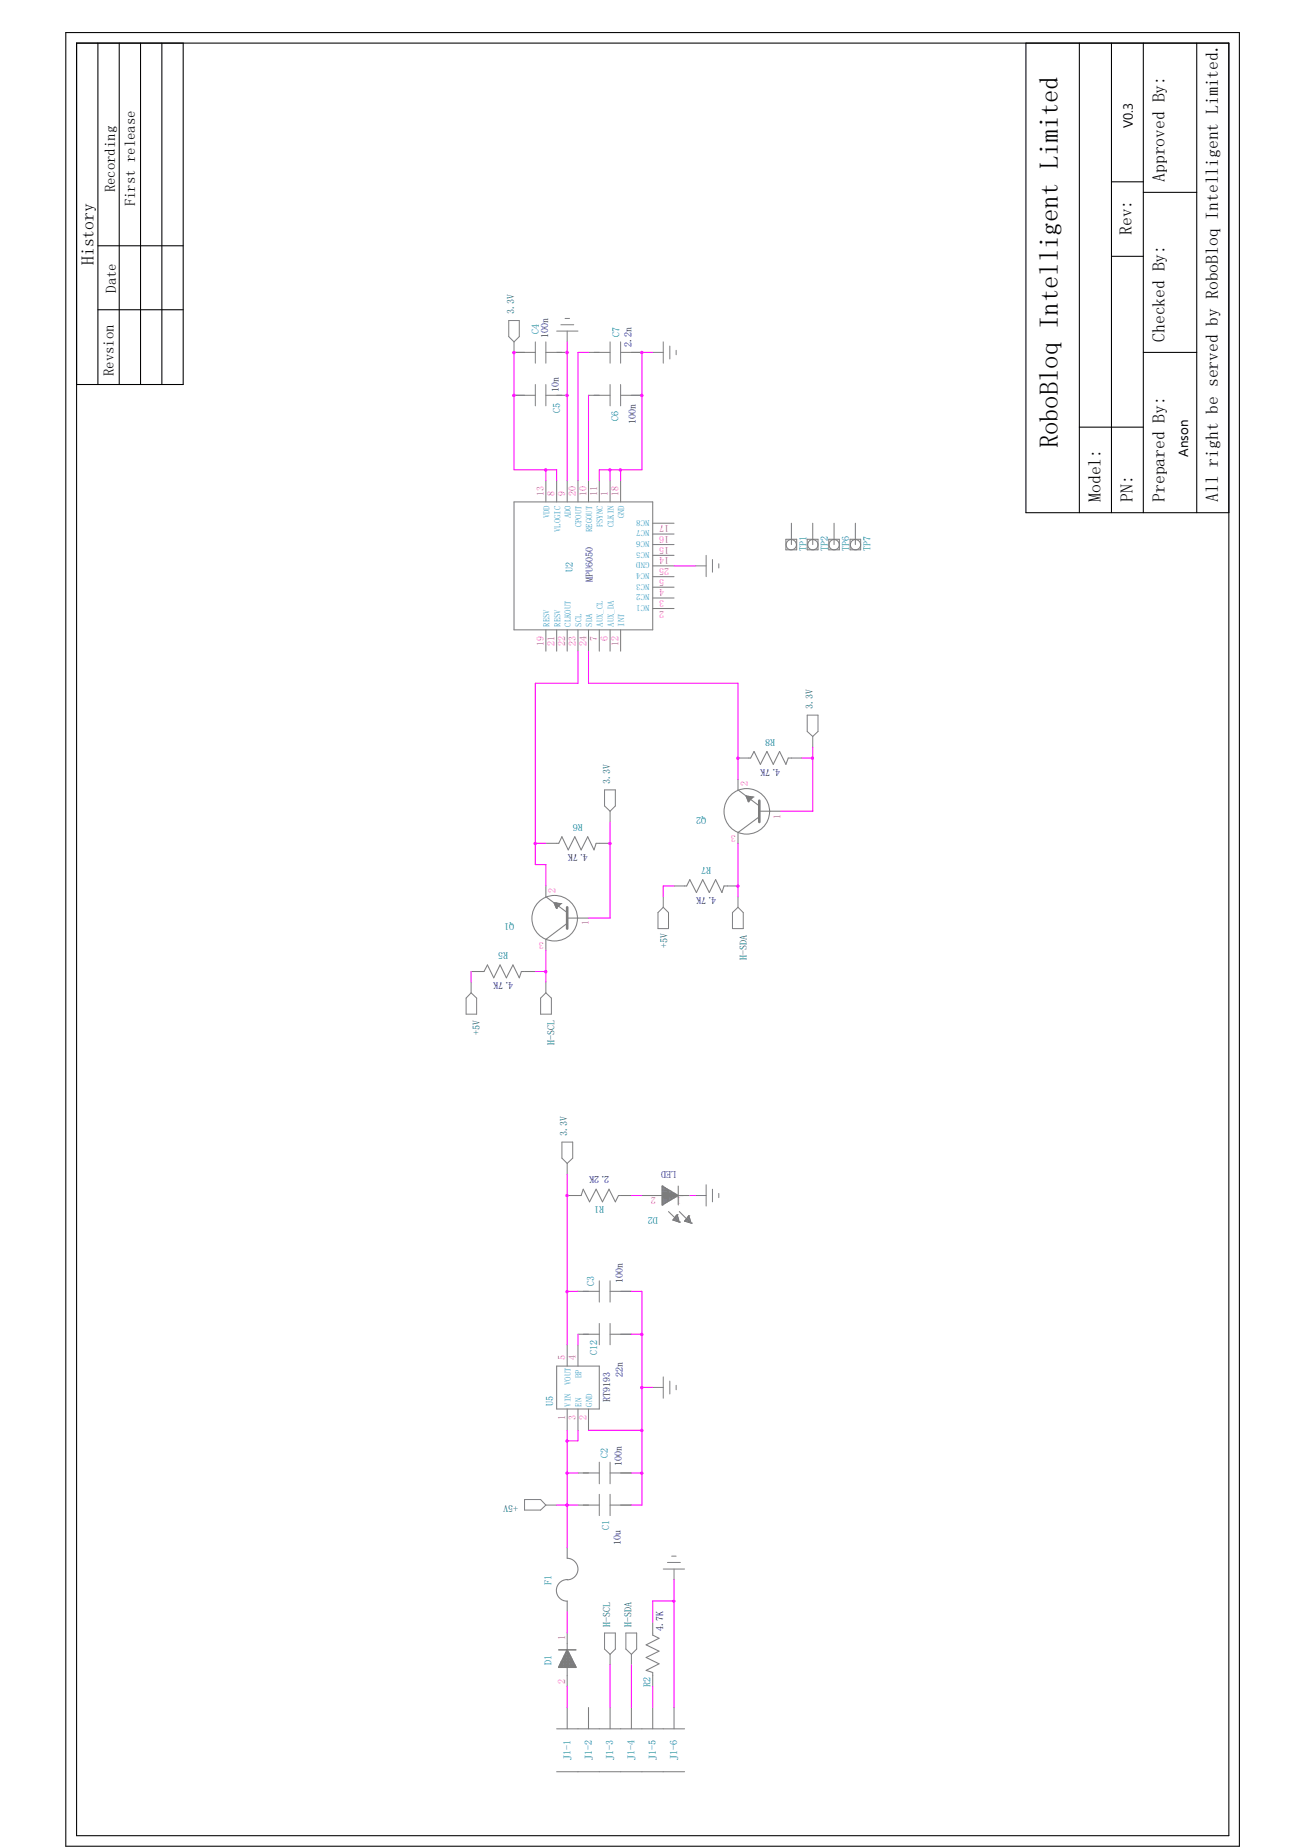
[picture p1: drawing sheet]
<svg xmlns="http://www.w3.org/2000/svg" width="210mm" height="297mm" viewBox="0 0 210 297" stroke-linecap="round" stroke-linejoin="round" font-family="sans-serif">
<g fill="none" stroke="#7f7f7f" stroke-width=".17">
<path d="M82.7 56.7h3.4M87.8 56.7h3.4M94.7 56.7h3.4M99.8 56.7h3.5M82.7 63.6h3.4M87.8 77.3v3.4M87.8 63.6h3.4M89.5 77.3v3.4M91.2 77.3v3.4M93 77.3v3.4M94.7 77.3v3.4M94.7 63.6h3.4"/>
<path d="M96.4 77.3v3.4M98.1 77.3v3.4M99.8 77.3v3.4M99.8 63.6h3.5M82.7 80.7h22.3v20.6h-22.3zM105 96.2h3.4M105 92.7h3.4M105 94.4h3.4M105 97.9h3.4M105 87.6h3.4M105 89.3h3.4M105 91h3.4"/>
<path d="M105 84.1h3.4M105 85.9h3.4M126.4 86.7h1.7v1.7h-1.7zM127.3 84.1v3.5M129.8 86.7h1.8v1.7h-1.8zM130.7 84.1v3.5M133.3 86.7h1.7v1.7h-1.7zM134.2 84.1v3.5M136.7 86.7h1.7v1.7h-1.7zM137.6 84.1v3.5M87.8 101.3v3.4M89.5 101.3v3.4"/>
<path d="M91.2 101.3v3.4M93 101.3v3.4M94.7 101.3v3.4M96.4 101.3v3.4M98.1 101.3v3.4M99.8 101.3v3.4M87.8 135.6h2.1l.5-1 1 2.1 1.1-2.1 1 2.1 1-2.1 1 2.1 .4-1.1h2.2M118.7 125.3v1.7l3.4 2.6M118.7 121.9h2l.6-1 1 2 1.1-2 1 2 1-2 1 2 .4-1h2.2M120 128.1h.4M120.1 128v.2M120.1 128.3h1"/>
<path d="M120.1 128.4h.8M120.2 128v.6h.5M120.3 128.8h.3M120.4 128.9h.1M120.4 128v.9M120.6 128.1v.6M120.7 128.1v.5M120.9 128.1v.3M121.1 128.2h.1M121.1 128.2l-.7 .7M121.1 128.2l-1.1-.2 .4 .9M122.1 131.3l-3.4 2.6v1.7"/>
<path d="M122.1 130.5h3.5M75.8 156.2h2.1l.5-1 1 2.1 1-2.1 1 2.1 1.1-2.1 1 2.1 .4-1.1h2.2M87.8 142.5v1.7l3.4 2.6M89.1 145.2h.4M89.2 145.2v.1M89.2 145.4h1M89.2 145.6h.8M89.3 145.7h.5M89.4 145.2v.6M89.4 145.9h.3M89.5 146.1h.1M89.5 145.2v.9"/>
<path d="M89.7 145.2v.7M89.9 145.3v.4M90 145.3v.2M90.2 145.3h.1M90.2 145.3l-.7 .8M90.2 145.3l-1.1-.1 .4 .9M91.2 148.5l-3.4 2.6v1.7M91.2 147.6h3.5M108.4 142.5h2l.6-1 1 2 1-2 1.1 2 1-2 1 2 .4-1h2.2M91.2 192.3h2.3l.3-1 1 2 1.1-2 1 2 1.1-2 1 2 .5-1h2.1M103.3 192.3h7.7M106.5 190.7h.1"/>
<path d="M106.5 193.8h.1M106.5 190.7v3.1M106.5 190.7l2.6 1.6M106.5 191.8h1.7v1h-1.7M106.5 191.5h1.4v1.5M106.5 191.3h.9v2h-.9M106.5 192.1h2.3M106.5 191.9h2M106.5 191.4h1.2M106.5 191h.6M106.5 190.9h.3M106.5 193.6h.3"/>
<path d="M106.5 193.5h.6M106.5 193.1h1.2M106.5 192.9h1.4M106.5 192.6h2M106.5 192.4h2.3M106.7 190.8v2.9M106.8 190.9v2.7M107 191v2.5M107.2 191.1v2.3M107.5 191.3v1.9M107.5 194.8l1.8 1.7M107.7 191.4v1.7"/>
<path d="M108 191.6v1.3M108.2 196.2h.1M108.2 196.2l1.1 .3M108.2 196.2h1M108.4 196h.7M108.4 191.8v.9M108.4 196v.2M108.5 195.9h.6M108.6 191.9v.7M108.6 195.7v.6M108.6 195.7h.4M108.8 192.1v.4"/>
<path d="M108.8 195.5v.9h.4M108.8 195.5l-.6 .7M108.8 195.5h.2M108.9 195.4h.1M108.9 192.1v.3M108.9 195.4v1M108.9 195.4l-.1 .1M108.9 195.4l.4 1.1M109.1 192.3h.1M109.1 190.7v3.1M109.1 195.9v.6M109.1 192.3l-2.6 1.5"/>
<path d="M109.3 196.5h.1M109.3 194.8l1.7 1.7M110.1 196.4h.1M110.1 196.4h.9M110.1 196.4l1.1 .3M110.3 196.2h.7M110.3 196.2v.2M110.4 196h.6v.6M110.4 196v.5M110.5 195.9h.4M110.7 195.7h.1M110.7 195.7l-.6 .7"/>
<path d="M110.7 195.7v.8h.4M110.8 195.5h.1M110.8 195.5l-.1 .2M110.8 195.5l.4 1.2M110.8 195.5v1.1M111.2 196.7h.1M89.5 219.7h6.9v6.9h-6.9zM91.2 216.3v3.4M93 207.7h3.4M93 216.3v3.4M93 214.6h3.4M98.1 207.7h3.5"/>
<path d="M98.1 214.6h3.5M91.2 226.6v3.4M93 236.9h3.4M93 226.6v3.4M94.7 226.6v3.4M98.1 236.9h3.5M91.2 248.9v1.7a1.71 1.71 0 0 1 1.8 1.7 1.71 1.71 0 0 1-1.8 1.7 1.74 1.74 0 0 0-1.7 1.8 1.74 1.74 0 0 0 1.7 1.7M91.2 257.5v1.7M93 242.1h3.4M98.1 242.1h3.5M89.5 278h20.6M91.2 262.6v2.7"/>
<path d="M91.2 268.1v3.1M91.2 274.6v3.4M94.7 274.6v3.4M98.1 274.6v3.4M101.6 274.6v3.4M105 260.9v2.1l1 .5-2.1 1 2.1 1-2.1 1.1 2.1 1-2.1 1 1.1 .4v2.2M105 274.6v3.4M108.4 274.6v3.4M89.5 284.9h20.6"/>
<circle cx="127.3" cy="87.6" r=".83"/>
<circle cx="130.7" cy="87.6" r=".83"/>
<circle cx="134.2" cy="87.6" r=".83"/>
<circle cx="137.6" cy="87.6" r=".83"/>
<circle cx="120.1" cy="130.5" r="3.7"/>
<circle cx="89.2" cy="147.7" r="3.7"/>
</g>
<g fill="none" stroke="#7f7f7f" stroke-width=".25">
<path d="M89.9 265.3h2.7M90 267.9h2.5M90 267.7v.4M90.1 267.6h2.3M90.3 267.3v.8M90.3 267.4h1.9M90.3 267.2h1.8M90.5 266.8v1.3M90.5 266.9h1.5M90.6 266.7h1.3M90.7 266.4h1.1M90.8 266.3v1.8"/>
<path d="M90.8 266.2h.9M91 265.9h.5M91 265.8v2.3M91.1 265.7h.3M91.2 265.3l1.4 2.8h-2.7zM91.2 265.3v2.8M91.2 265.5h.1M91.5 265.8v2.3M91.7 266.3v1.8M92 266.8v1.3M92.2 267.3v.8M92.5 267.7v.4"/>
</g>
<g fill="none" stroke="#7f7f7f" stroke-width=".16">
<path d="M81.8 51.6h1.7v2.5l-.8 .9-.9-.9zM82.7 55v1.7M86.1 55v3.4M87.8 55v3.4M89.5 53.2h3.5M90.2 52.2h2.1M90.9 51.2h.7M91.2 53.2v1.8M98.1 55v3.4M99.8 55v3.4M105 56.7h1.7M106.7 55v3.4"/>
<path d="M107.7 55.7v2M108.8 56.3v.8M86.1 61.8v3.5M87.8 61.8v3.5M98.1 61.8v3.5M99.8 61.8v3.5M111.8 91h1.8M113.6 89.3v3.4M114.6 90v2M115.6 90.7v.6M129.8 115h1.8v2.6l-.9 .8-.9-.8zM130.7 118.4v1.8"/>
<path d="M97.2 127h1.8v2.6l-.9 .9-.9-.9zM98.1 130.5v1.7M75.8 157.9v1.8M75.8 159.7l.9 .8v2.6h-1.7v-2.6zM87.8 157.9v1.8M87.8 159.7l.9 .8v2.6h-1.7v-2.6zM105.8 146.8l.9-.9 .8 .9v2.5h-1.7zM106.7 144.2v1.7M117.8 146.8l.9-.9 .8 .9v2.5h-1.7zM118.7 144.2v1.7M90.4 183.7h1.7v2.6l-.9 .8-.8-.8zM91.2 187.1v1.7"/>
<path d="M111.8 192.3h1.8M113.6 190.5v3.5M114.6 191.3v2M115.6 191.9v.7M96.4 206v3.4M96.4 212.8v3.5M98.1 206v3.4M98.1 212.8v3.5M96.4 235.2v3.4M98.1 235.2v3.4M105 223.1h1.7M106.7 221.4v3.5"/>
<path d="M107.7 222.1v2.1M108.8 222.8v.7M84.4 241.2h2.6l.8 .9-.8 .8h-2.6zM87.8 242.1h1.7M96.4 240.3v3.4M98.1 240.3v3.4M106.7 252.3h3.4M107.4 251.3h2M108 250.3h.8M108.4 252.3v1.7M97.2 262.6h1.8v2.6l-.9 .9-.9-.9zM98.1 266.1v1.6"/>
<path d="M100.7 262.6h1.7v2.6l-.8 .9-.9-.9zM101.6 266.1v1.6"/>
</g>
<path d="M122.1 128.8v3.4M91.2 145.9v3.4" fill="none" stroke="#7f7f7f" stroke-width=".42"/>
<g fill="none" stroke="#f0f" stroke-width=".17">
<path d="M82.7 56.7h.1M82.7 56.7v18.9h6.8v1.7M91.2 56.7h.1M91.2 55v22.3M94.7 56.7h-1.7v20.6M103.3 56.7h.1M103.3 56.7v18.9h-6.9v1.7M103.3 56.7h1.7M82.7 63.6h.1M87.8 75.6v1.7M91.2 63.6h.1M94.7 63.6v13.7"/>
<path d="M98.1 75.6v1.7M99.8 75.6v1.7M103.3 63.6h.1M108.4 91h3.4M93 104.7v5.2h-6.9v29.2h1.7v3.4M94.7 104.7v5.2h24v15.4M86.1 135.6h1.7M98.1 135.6h.1M98.1 132.2v15.4h-3.4M118.7 121.9h.1M118.7 135.6v8.6M129 121.9h1.7"/>
<path d="M130.7 120.2v10.3h-5.1M75.8 156.2v1.7M86.1 156.2h1.7M87.8 152.8v5.1M108.4 142.5h-1.7v1.7M118.7 142.5h.1M91.2 192.3h.1M91.2 188.8v27.5M101.6 192.3h1.7M111 192.3h.8M91.2 207.7h1.8M93 214.6v1.7"/>
<path d="M101.6 207.7h1.7v34.4h-1.7M101.6 214.6h1.7M91.2 230v18.9M91.2 236.9h1.8M93 230v1.7h-1.8M94.7 230h8.6M101.6 236.9h1.7M103.3 223.1h1.7M89.5 242.1h3.5M91.2 242.1h.1M91.2 259.2v3.4M108.4 257.5h-3.4v3.4"/>
<path d="M108.4 254v20.6M91.2 271.2v3.4M98.1 267.7v6.9M101.6 267.7v6.9M105 271.2v3.4"/>
</g>
<path d="M91.1 241.9h.2v.3h-.2z" fill-rule="evenodd" fill="#f0f"/>
<path d="M91.1 241.9h.2v.3h-.2z" fill="none" stroke="#f0f" stroke-width=".16"/>
<path d="M91.1 236.8h.2v.2h-.2z" fill-rule="evenodd" fill="#f0f"/>
<path d="M91.1 236.8h.2v.2h-.2z" fill="none" stroke="#f0f" stroke-width=".16"/>
<path d="M103.1 236.8h.2v.2h-.2z" fill-rule="evenodd" fill="#f0f"/>
<path d="M103.1 236.8h.2v.2h-.2z" fill="none" stroke="#f0f" stroke-width=".16"/>
<path d="M103.1 223h.2v.3h-.2z" fill-rule="evenodd" fill="#f0f"/>
<path d="M103.1 223h.2v.3h-.2z" fill="none" stroke="#f0f" stroke-width=".16"/>
<path d="M108.3 257.4h.2v.2h-.2z" fill-rule="evenodd" fill="#f0f"/>
<path d="M108.3 257.4h.2v.2h-.2z" fill="none" stroke="#f0f" stroke-width=".16"/>
<path d="M91.1 56.6h.2v.2h-.2z" fill-rule="evenodd" fill="#f0f"/>
<path d="M91.1 56.6h.2v.2h-.2z" fill="none" stroke="#f0f" stroke-width=".16"/>
<path d="M82.5 56.6h.3v.2h-.3z" fill-rule="evenodd" fill="#f0f"/>
<path d="M82.5 56.6h.3v.2h-.3z" fill="none" stroke="#f0f" stroke-width=".16"/>
<path d="M103.1 63.5h.2v.2h-.2z" fill-rule="evenodd" fill="#f0f"/>
<path d="M103.1 63.5h.2v.2h-.2z" fill="none" stroke="#f0f" stroke-width=".16"/>
<path d="M103.1 56.6h.2v.2h-.2z" fill-rule="evenodd" fill="#f0f"/>
<path d="M103.1 56.6h.2v.2h-.2z" fill="none" stroke="#f0f" stroke-width=".16"/>
<path d="M98 75.4h.2v.3h-.2z" fill-rule="evenodd" fill="#f0f"/>
<path d="M98 75.4h.2v.3h-.2z" fill="none" stroke="#f0f" stroke-width=".16"/>
<path d="M99.7 75.4h.2v.3h-.2z" fill-rule="evenodd" fill="#f0f"/>
<path d="M99.7 75.4h.2v.3h-.2z" fill="none" stroke="#f0f" stroke-width=".16"/>
<path d="M91.1 192.2h.2v.2h-.2z" fill-rule="evenodd" fill="#f0f"/>
<path d="M91.1 192.2h.2v.2h-.2z" fill="none" stroke="#f0f" stroke-width=".16"/>
<path d="M91.1 241.9h.2v.3h-.2z" fill-rule="evenodd" fill="#f0f"/>
<path d="M91.1 241.9h.2v.3h-.2z" fill="none" stroke="#f0f" stroke-width=".16"/>
<path d="M91.1 231.6h.2v.3h-.2z" fill-rule="evenodd" fill="#f0f"/>
<path d="M91.1 231.6h.2v.3h-.2z" fill="none" stroke="#f0f" stroke-width=".16"/>
<path d="M103.1 229.9h.2v.3h-.2z" fill-rule="evenodd" fill="#f0f"/>
<path d="M103.1 229.9h.2v.3h-.2z" fill="none" stroke="#f0f" stroke-width=".16"/>
<path d="M91.1 207.6h.2v.3h-.2z" fill-rule="evenodd" fill="#f0f"/>
<path d="M91.1 207.6h.2v.3h-.2z" fill="none" stroke="#f0f" stroke-width=".16"/>
<path d="M87.6 156.1h.3v.3h-.3z" fill-rule="evenodd" fill="#f0f"/>
<path d="M87.6 156.1h.3v.3h-.3z" fill="none" stroke="#f0f" stroke-width=".16"/>
<path d="M118.5 142.4h.3v.2h-.3z" fill-rule="evenodd" fill="#f0f"/>
<path d="M118.5 142.4h.3v.2h-.3z" fill="none" stroke="#f0f" stroke-width=".16"/>
<path d="M130.6 121.8h.2v.3h-.2z" fill-rule="evenodd" fill="#f0f"/>
<path d="M130.6 121.8h.2v.3h-.2z" fill="none" stroke="#f0f" stroke-width=".16"/>
<path d="M98 135.5h.2v.3h-.2z" fill-rule="evenodd" fill="#f0f"/>
<path d="M98 135.5h.2v.3h-.2z" fill="none" stroke="#f0f" stroke-width=".16"/>
<path d="M87.6 75.4h.3v.3h-.3z" fill-rule="evenodd" fill="#f0f"/>
<path d="M87.6 75.4h.3v.3h-.3z" fill="none" stroke="#f0f" stroke-width=".16"/>
<path d="M82.5 63.5h.3v.2h-.3z" fill-rule="evenodd" fill="#f0f"/>
<path d="M82.5 63.5h.3v.2h-.3z" fill="none" stroke="#f0f" stroke-width=".16"/>
<path d="M91.1 63.5h.2v.2h-.2z" fill-rule="evenodd" fill="#f0f"/>
<path d="M91.1 63.5h.2v.2h-.2z" fill="none" stroke="#f0f" stroke-width=".16"/>
<path d="M85.9 135.5h.3v.3h-.3z" fill-rule="evenodd" fill="#f0f"/>
<path d="M85.9 135.5h.3v.3h-.3z" fill="none" stroke="#f0f" stroke-width=".16"/>
<path d="M118.5 121.8h.3v.3h-.3z" fill-rule="evenodd" fill="#f0f"/>
<path d="M118.5 121.8h.3v.3h-.3z" fill="none" stroke="#f0f" stroke-width=".16"/>
<path d="M103.1 214.5h.2v.2h-.2z" fill-rule="evenodd" fill="#f0f"/>
<path d="M103.1 214.5h.2v.2h-.2z" fill="none" stroke="#f0f" stroke-width=".16"/>
<g fill="none" stroke="#000" stroke-width=".17">
<path d="M10.6 5.2h188.7v291.7h-188.7zM12.3 6.9h185.4v288.3h-185.4zM15.7 6.9v54.9M19.2 6.9v54.9M22.6 6.9v54.9M26 6.9v54.9M29.5 6.9v54.9h-17.2M165 6.9v75.6h32.7M173.6 6.9v75.6M178.8 6.9v75.6M183.9 6.9v75.6M192.5 6.9v75.6"/>
<path d="M15.7 39.5h13.8M178.8 29.2h5.1M183.9 30.9h8.6M15.7 49.8h13.8M178.8 41.2h5.1M183.9 56.7h8.6M173.6 68.7h10.3"/>
</g>
<text font-size="4.3" x="170.2" y="72.1" transform="rotate(-90 170.2 72.1)">RoboBloq Intelligent Limited</text>
<g font-size="2.8">
<text x="187.4" y="29.2" transform="rotate(-90 187.4 29.2)">Approved By:</text>
<text x="182" y="37.8" transform="rotate(-90 182 37.8)">Rev:</text>
<text x="15.1" y="42.6" transform="rotate(-90 15.1 42.6)">History</text>
<text x="187.4" y="55" transform="rotate(-90 187.4 55)">Checked By:</text>
<text x="177" y="80.7" transform="rotate(-90 177 80.7)">Model:</text>
<text x="182.2" y="80.7" transform="rotate(-90 182.2 80.7)">PN:</text>
<text x="187.4" y="80.7" transform="rotate(-90 187.4 80.7)">Prepared By:</text>
<text x="195.9" y="80.7" transform="rotate(-90 195.9 80.7)">All right be served by RoboBloq Intelligent Limited.</text>
</g>
<g font-size="2.4">
<text x="18.5" y="30.9" transform="rotate(-90 18.5 30.9)">Recording</text>
<text x="21.8" y="33.2" transform="rotate(-90 21.8 33.2)">First release</text>
<text x="18.7" y="47.1" transform="rotate(-90 18.7 47.1)">Date</text>
<text x="18.3" y="60.5" transform="rotate(-90 18.3 60.5)">Revsion</text>
</g>
<g font-size="2.1">
<text x="182.2" y="20.6" transform="rotate(-90 182.2 20.6)">V0.3</text>
<text x="191.1" y="73.5" transform="rotate(-90 191.1 73.5)">Anson</text>
</g>
<g font-size="1.6" fill="#008040">
<text x="82.7" y="50.5" transform="rotate(-90 82.7 50.5)">3.3V</text>
<text x="130.7" y="114" transform="rotate(-90 130.7 114)">3.3V</text>
<text x="98.1" y="126" transform="rotate(-90 98.1 126)">3.3V</text>
<text x="107.4" y="152.4" transform="rotate(-90 107.4 152.4)">+5V</text>
<text x="120.1" y="154.4" transform="rotate(-90 120.1 154.4)">H-SDA</text>
<text x="77.2" y="166.5" transform="rotate(-90 77.2 166.5)">+5V</text>
<text x="89.2" y="168.1" transform="rotate(-90 89.2 168.1)">H-SCL</text>
<text x="91.2" y="182.7" transform="rotate(-90 91.2 182.7)">3.3V</text>
<text x="83.4" y="242.1" transform="rotate(-180 83.4 242.1)">+5V</text>
<text x="98.1" y="261.6" transform="rotate(-90 98.1 261.6)">H-SCL</text>
<text x="101.6" y="261.6" transform="rotate(-90 101.6 261.6)">H-SDA</text>
</g>
<g font-size="1.6" fill="#008080">
<text x="86.7" y="53.7" transform="rotate(-90 86.7 53.7)">C4</text>
<text x="99.7" y="54.1" transform="rotate(-90 99.7 54.1)">C7</text>
<text x="90.1" y="66.4" transform="rotate(-90 90.1 66.4)">C5</text>
<text x="99.5" y="67.7" transform="rotate(-90 99.5 67.7)">C6</text>
<text x="129.7" y="88.6" transform="rotate(-90 129.7 88.6)">TP1</text>
<text x="133.1" y="88.6" transform="rotate(-90 133.1 88.6)">TP2</text>
<text x="136.6" y="88.6" transform="rotate(-90 136.6 88.6)">TP6</text>
<text x="140" y="88.6" transform="rotate(-90 140 88.6)">TP7</text>
<text x="92.1" y="92" transform="rotate(-90 92.1 92)">U2</text>
<text x="124.7" y="118.8" transform="rotate(-180 124.7 118.8)">R8</text>
<text x="113.6" y="131.3" transform="rotate(-180 113.6 131.3)">Q2</text>
<text x="93.8" y="132.5" transform="rotate(-180 93.8 132.5)">R6</text>
<text x="114.4" y="139.4" transform="rotate(-180 114.4 139.4)">R7</text>
<text x="82.7" y="148.5" transform="rotate(-180 82.7 148.5)">Q1</text>
<text x="81.7" y="153.1" transform="rotate(-180 81.7 153.1)">R5</text>
<text x="97.2" y="194" transform="rotate(-180 97.2 194)">R1</text>
<text x="105.8" y="195.7" transform="rotate(-180 105.8 195.7)">D2</text>
<text x="95.5" y="206.9" transform="rotate(-90 95.5 206.9)">C3</text>
<text x="96.1" y="217.8" transform="rotate(-90 96.1 217.8)">C12</text>
<text x="89" y="226.2" transform="rotate(-90 89 226.2)">U5</text>
<text x="97.7" y="234.5" transform="rotate(-90 97.7 234.5)">C2</text>
<text x="98" y="246" transform="rotate(-90 98 246)">C1</text>
<text x="88.7" y="254.8" transform="rotate(-90 88.7 254.8)">F1</text>
<text x="88.7" y="267.7" transform="rotate(-90 88.7 267.7)">D1</text>
<text x="104.6" y="271.3" transform="rotate(-90 104.6 271.3)">R2</text>
<text x="91.8" y="283.1" transform="rotate(-90 91.8 283.1)">J1-1</text>
<text x="95.2" y="283.1" transform="rotate(-90 95.2 283.1)">J1-2</text>
<text x="98.6" y="283.1" transform="rotate(-90 98.6 283.1)">J1-3</text>
<text x="102.1" y="283.1" transform="rotate(-90 102.1 283.1)">J1-4</text>
<text x="105.5" y="283.1" transform="rotate(-90 105.5 283.1)">J1-5</text>
<text x="108.9" y="283.1" transform="rotate(-90 108.9 283.1)">J1-6</text>
</g>
<g font-size="1.6" fill="#000080">
<text x="88.2" y="54.4" transform="rotate(-90 88.2 54.4)">100n</text>
<text x="101.6" y="55.8" transform="rotate(-90 101.6 55.8)">2.2n</text>
<text x="89.9" y="63.1" transform="rotate(-90 89.9 63.1)">10n</text>
<text x="102.3" y="68.2" transform="rotate(-90 102.3 68.2)">100n</text>
<text x="95.4" y="93.7" transform="rotate(-90 95.4 93.7)">MPU6050</text>
<text x="125.5" y="123.6" transform="rotate(-180 125.5 123.6)">4.7K</text>
<text x="94.6" y="137.4" transform="rotate(-180 94.6 137.4)">4.7K</text>
<text x="115.2" y="144.2" transform="rotate(-180 115.2 144.2)">4.7K</text>
<text x="82.5" y="157.9" transform="rotate(-180 82.5 157.9)">4.7K</text>
<text x="98" y="189.1" transform="rotate(-180 98 189.1)">2.2K</text>
<text x="108.8" y="188.3" transform="rotate(-180 108.8 188.3)">LED</text>
<text x="100.2" y="206.3" transform="rotate(-90 100.2 206.3)">100n</text>
<text x="100.2" y="221.4" transform="rotate(-90 100.2 221.4)">22n</text>
<text x="98.1" y="225.5" transform="rotate(-90 98.1 225.5)">RT9193</text>
<text x="100" y="235.8" transform="rotate(-90 100 235.8)">100n</text>
<text x="99.9" y="248.4" transform="rotate(-90 99.9 248.4)">10u</text>
<text x="106.7" y="262.3" transform="rotate(-90 106.7 262.3)">4.7K</text>
</g>
<g font-size="1.6" fill="#ff6060">
<text x="87.5" y="79.7" transform="rotate(-90 87.5 79.7)">13</text>
<text x="89.2" y="79.7" transform="rotate(-90 89.2 79.7)">8</text>
<text x="90.9" y="79.7" transform="rotate(-90 90.9 79.7)">9</text>
<text x="92.6" y="79.7" transform="rotate(-90 92.6 79.7)">20</text>
<text x="94.3" y="79.7" transform="rotate(-90 94.3 79.7)">10</text>
<text x="96.1" y="79.7" transform="rotate(-90 96.1 79.7)">11</text>
<text x="97.7" y="79.7" transform="rotate(-90 97.7 79.7)">1</text>
<text x="99.5" y="79.7" transform="rotate(-90 99.5 79.7)">18</text>
<text x="107.6" y="87.9" transform="rotate(-180 107.6 87.9)">15</text>
<text x="107.6" y="89.6" transform="rotate(-180 107.6 89.6)">14</text>
<text x="107.6" y="84.5" transform="rotate(-180 107.6 84.5)">17</text>
<text x="107.6" y="86.2" transform="rotate(-180 107.6 86.2)">16</text>
<text x="106.8" y="93.1" transform="rotate(-180 106.8 93.1)">5</text>
<text x="106.8" y="94.8" transform="rotate(-180 106.8 94.8)">4</text>
<text x="107.6" y="91.3" transform="rotate(-180 107.6 91.3)">25</text>
<text x="106.8" y="96.5" transform="rotate(-180 106.8 96.5)">3</text>
<text x="106.8" y="98.2" transform="rotate(-180 106.8 98.2)">2</text>
<text x="87.5" y="103.9" transform="rotate(-90 87.5 103.9)">19</text>
<text x="89.2" y="103.9" transform="rotate(-90 89.2 103.9)">21</text>
<text x="90.9" y="103.9" transform="rotate(-90 90.9 103.9)">22</text>
<text x="92.6" y="103.9" transform="rotate(-90 92.6 103.9)">23</text>
<text x="94.3" y="103.9" transform="rotate(-90 94.3 103.9)">24</text>
<text x="96.1" y="103.1" transform="rotate(-90 96.1 103.1)">7</text>
<text x="97.7" y="103.1" transform="rotate(-90 97.7 103.1)">6</text>
<text x="99.5" y="103.9" transform="rotate(-90 99.5 103.9)">12</text>
<text x="120.3" y="126.4" transform="rotate(-90 120.3 126.4)">2</text>
<text x="125.6" y="131.6" transform="rotate(-90 125.6 131.6)">1</text>
<text x="118.4" y="134.3" transform="rotate(-180 118.4 134.3)">3</text>
<text x="89.4" y="143.5" transform="rotate(-90 89.4 143.5)">2</text>
<text x="94.7" y="148.8" transform="rotate(-90 94.7 148.8)">1</text>
<text x="87.5" y="151.4" transform="rotate(-180 87.5 151.4)">3</text>
<text x="105.5" y="192.5" transform="rotate(-180 105.5 192.5)">2</text>
<text x="109.6" y="192.5" transform="rotate(-180 109.6 192.5)">1</text>
<text x="90.9" y="218.7" transform="rotate(-90 90.9 218.7)">5</text>
<text x="92.6" y="218.7" transform="rotate(-90 92.6 218.7)">4</text>
<text x="90.9" y="228.4" transform="rotate(-90 90.9 228.4)">1</text>
<text x="92.6" y="228.4" transform="rotate(-90 92.6 228.4)">3</text>
<text x="94.3" y="228.4" transform="rotate(-90 94.3 228.4)">2</text>
<text x="90.9" y="263.8" transform="rotate(-90 90.9 263.8)">1</text>
<text x="90.9" y="270.8" transform="rotate(-90 90.9 270.8)">2</text>
</g>
<g font-size="1.4" fill="#2291ff">
<text x="88.4" y="83.4" transform="rotate(-90 88.4 83.4)">VDD</text>
<text x="91.8" y="83.4" transform="rotate(-90 91.8 83.4)">AD0</text>
<text x="100.4" y="83.4" transform="rotate(-90 100.4 83.4)">GND</text>
<text x="104.5" y="83.6" transform="rotate(-180 104.5 83.6)">NC8</text>
<text x="90.1" y="85.5" transform="rotate(-90 90.1 85.5)">VLOGIC</text>
<text x="93.6" y="84.8" transform="rotate(-90 93.6 84.8)">CPOUT</text>
<text x="95.2" y="85.5" transform="rotate(-90 95.2 85.5)">REGOUT</text>
<text x="97" y="84.8" transform="rotate(-90 97 84.8)">FSYNC</text>
<text x="98.7" y="84.8" transform="rotate(-90 98.7 84.8)">CLKIN</text>
<text x="104.5" y="87" transform="rotate(-180 104.5 87)">NC6</text>
<text x="104.5" y="88.7" transform="rotate(-180 104.5 88.7)">NC5</text>
<text x="104.5" y="85.3" transform="rotate(-180 104.5 85.3)">NC7</text>
<text x="104.5" y="95.6" transform="rotate(-180 104.5 95.6)">NC2</text>
<text x="104.5" y="92.1" transform="rotate(-180 104.5 92.1)">NC4</text>
<text x="104.5" y="93.8" transform="rotate(-180 104.5 93.8)">NC3</text>
<text x="104.5" y="90.4" transform="rotate(-180 104.5 90.4)">GND</text>
<text x="88.4" y="100.8" transform="rotate(-90 88.4 100.8)">RESV</text>
<text x="90.1" y="100.8" transform="rotate(-90 90.1 100.8)">RESV</text>
<text x="91.8" y="100.8" transform="rotate(-90 91.8 100.8)">CLKOUT</text>
<text x="93.6" y="100.8" transform="rotate(-90 93.6 100.8)">SCL</text>
<text x="95.2" y="100.8" transform="rotate(-90 95.2 100.8)">SDA</text>
<text x="97" y="100.8" transform="rotate(-90 97 100.8)">AUX_CL</text>
<text x="98.7" y="100.8" transform="rotate(-90 98.7 100.8)">AUX_DA</text>
<text x="100.4" y="100.8" transform="rotate(-90 100.4 100.8)">INT</text>
<text x="104.5" y="97.3" transform="rotate(-180 104.5 97.3)">NC1</text>
<text x="93.6" y="221.7" transform="rotate(-90 93.6 221.7)">BP</text>
<text x="91.8" y="226.2" transform="rotate(-90 91.8 226.2)">VIN</text>
<text x="91.8" y="222.7" transform="rotate(-90 91.8 222.7)">VOUT</text>
<text x="93.6" y="226.2" transform="rotate(-90 93.6 226.2)">EN</text>
<text x="95.2" y="226.2" transform="rotate(-90 95.2 226.2)">GND</text>
</g>
</svg>
